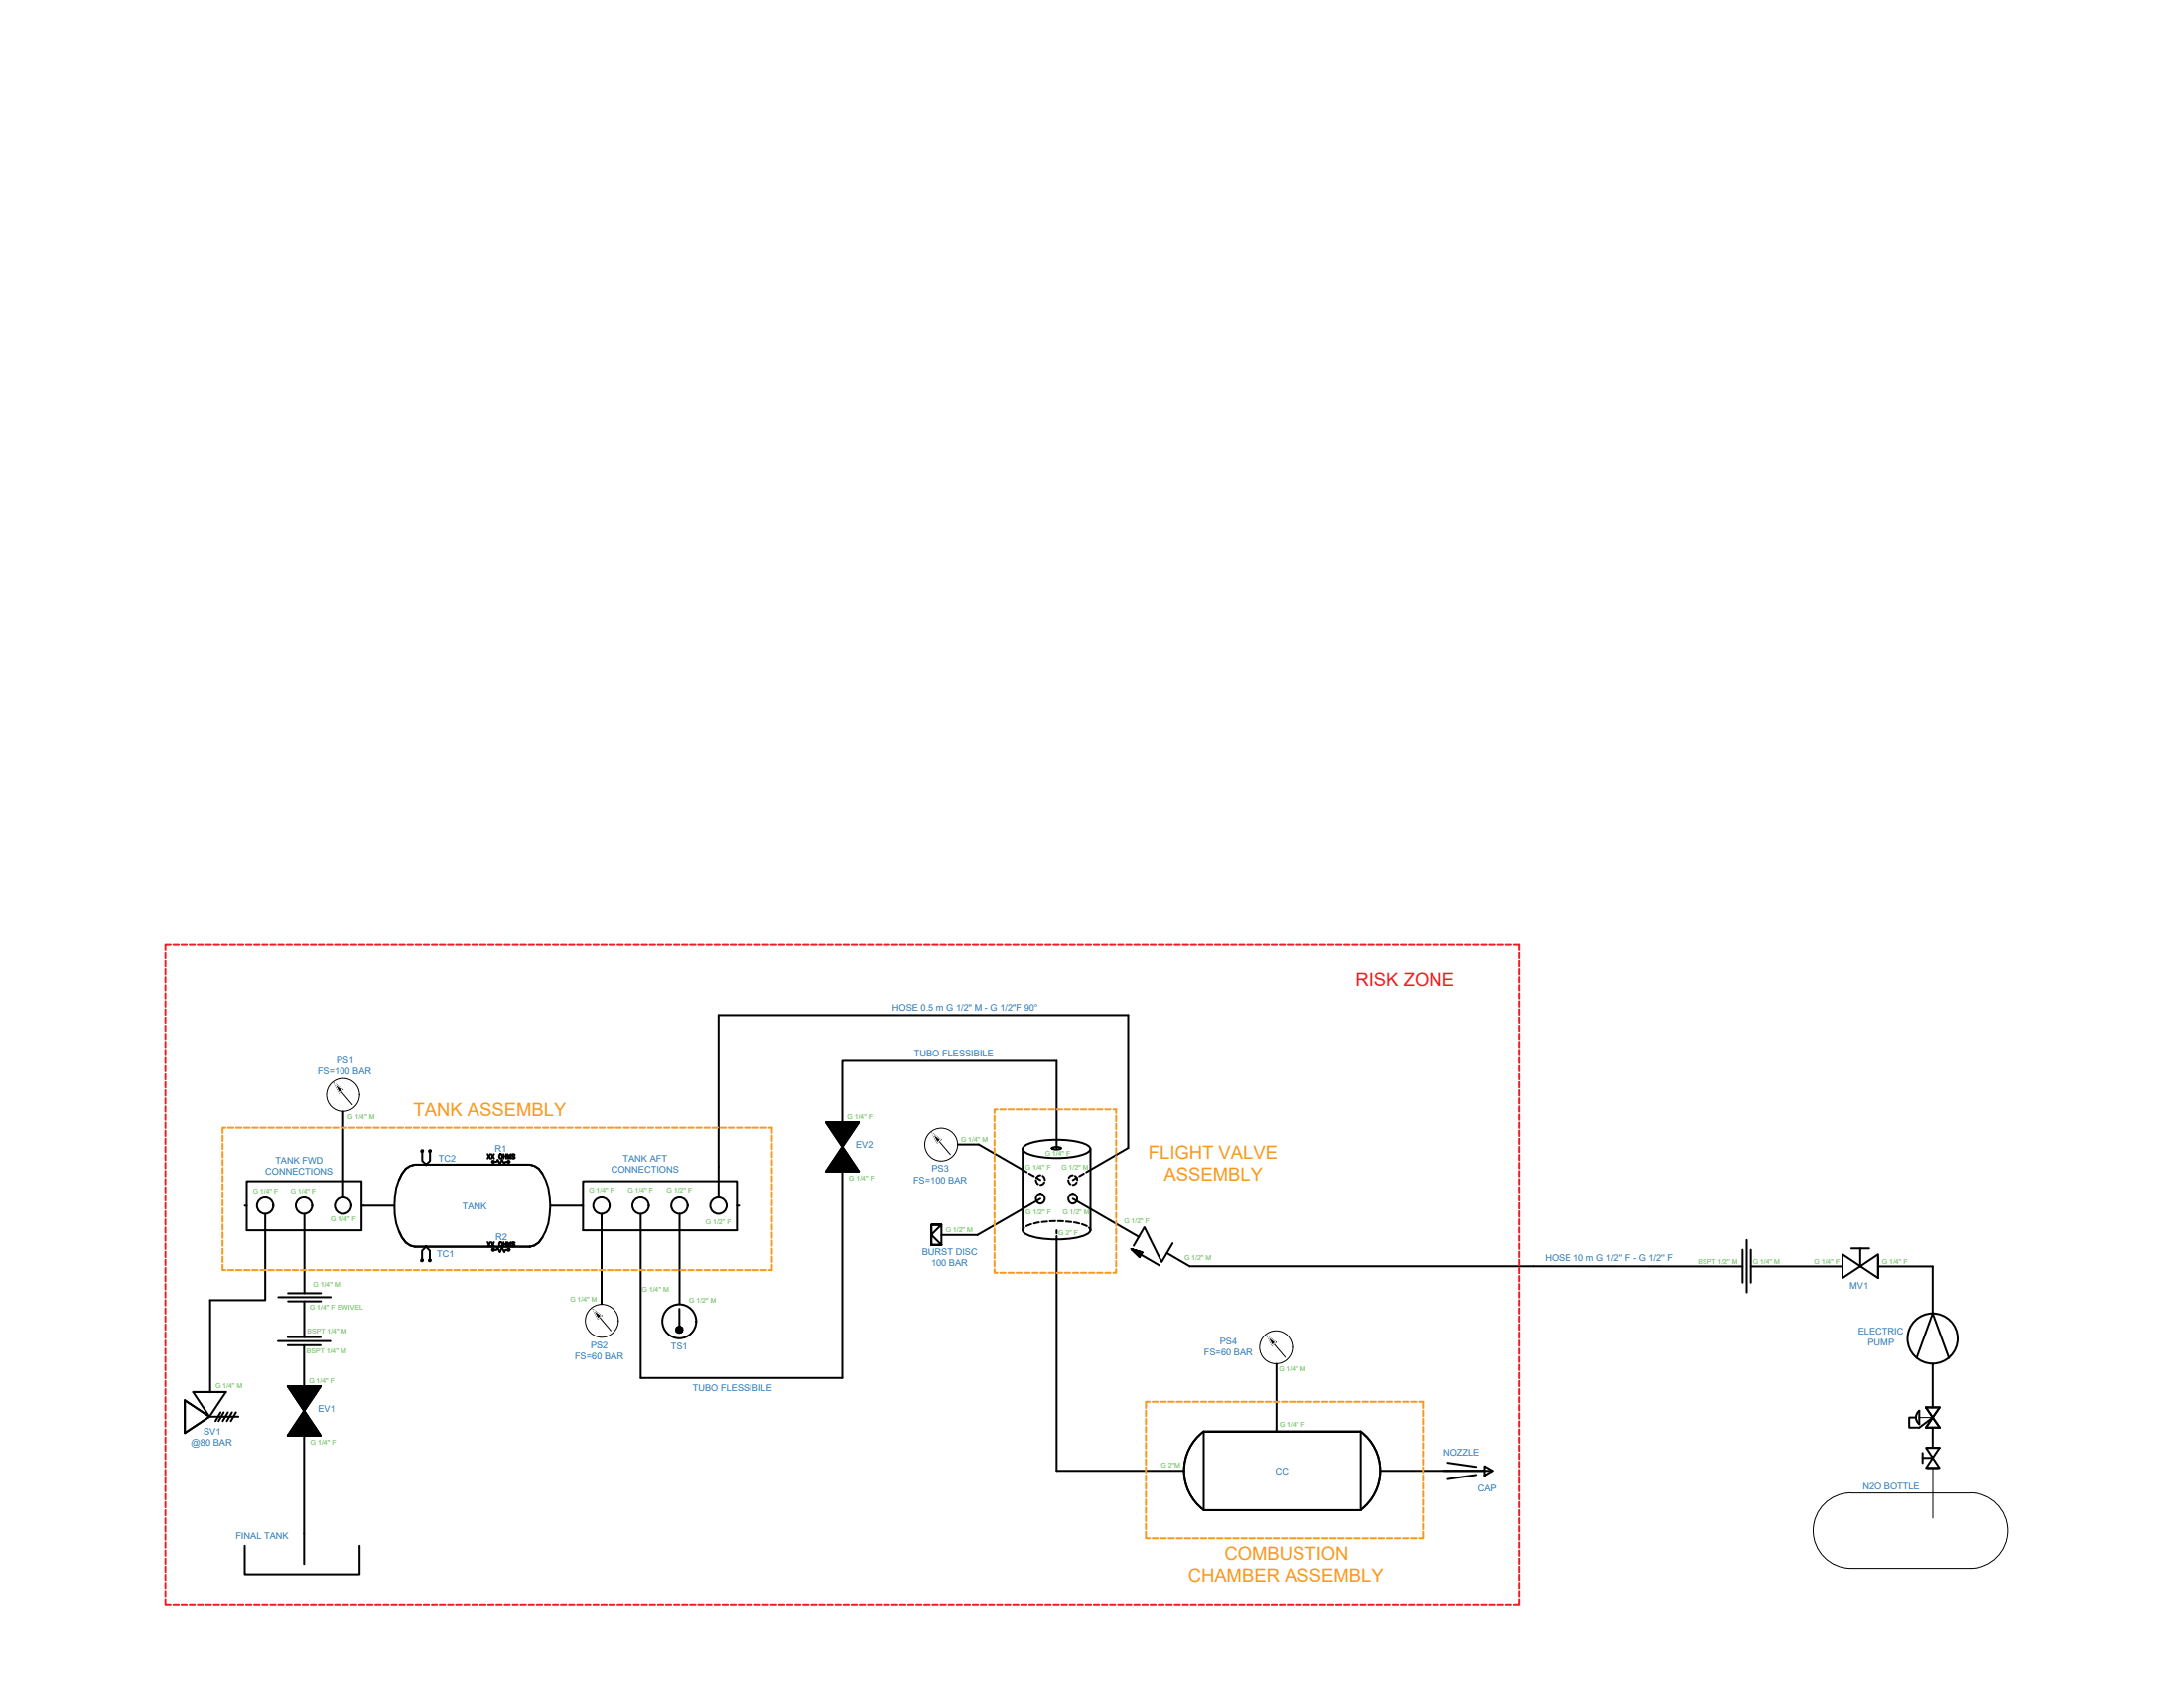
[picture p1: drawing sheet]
<svg xmlns="http://www.w3.org/2000/svg" width="279mm" height="216mm" viewBox="0 0 279 216" stroke-linecap="round" stroke-linejoin="round" font-family="sans-serif">
<!-- layer: SYMS -->
<g fill="none" stroke="#000" stroke-width=".25">
<path d="M31.3 154.2h.3M31.6 151.1h14.6v6.3h-14.6zM46.2 154.2h.3M51 157.5a2.55 2.55 0 0 0 2.1 2M51.9 149.5l.6-.4 .6-.1h14.7l.5 .1 .6 .4a7.5 7.5 0 0 1 1.4 5.9 6.3 6.3 0 0 1-1.4 3.5l-.6 .4-.5 .2h-14.7a2.55 2.55 0 0 1-2.1-2 9.3 9.3 0 0 1 .4-7.4zM53.1 159.5h14.7M54 147.4v1.1l.5 .5 .5-.5v-1.1M54.1 147.1l-.2 .2M55.1 147.1l-.2 .2M63.2 148.6h.3l.2-.3 .2 .6 .3-.6 .3 .6 .1-.3h.3M63.2 159.9h.3l.2-.3 .2 .6 .3-.6 .3 .6 .1-.3h.3M69.4 150.1l-.5-.6-.6-.4-.5-.1h-14.7l-.6 .1-.6 .4-.5 .6-.4 .8"/>
<path d="M69.4 158.3l-.5 .6-.6 .4-.5 .2M74.3 154.2h.3M74.6 151.1h19.7v6.3h-19.7zM94.3 154.2h.3M105.7 143.5h4.2l-2.1 3.2zM105.7 143.5l4.2 6.3h-4.2l4.2-6.3zM107.8 146.7l2.1 3.1h-4.2zM119.1 156.6v2.6v-2.6h1.3v2.6h-1.3h1.3l-1.3-1.3 1.3-1.3zM144.8 159.8l1 1 .3-.6-1.3-.4 1.3 .4-.3 .6zM144.8 159.8l3.5 2.1M150 159l-1.4 2.4-2.2-4.4-1.4 2.3M222.9 159.8v4.3"/>
<path d="M223.5 158.6v6.7M224 159.8v4.3M236.8 159.7h2.3M238 159.7v2.3M35.6 171.5h6.7M35.6 165.9h6.7M36.8 177.3h4.2l-2.1 3.2zM36.8 177.3l4.2 6.3h-4.2l4.2-6.3zM36.8 171h4.2M36.8 172.1h4.2M36.9 165.4h4.2M36.9 166.4h4.2"/>
<path d="M54 161.1v-1.1l.5-.5 .5 .5v1.1M54.1 161.1l-.2 .2M55.1 161.1l-.2 .2M86.9 167.4v2.7M235.7 160.4l4.6 3.1v-3.1l-4.6 3.1zM235.7 160.8v2.3M240.3 160.8v2.3M31.3 197.7v3.7h14.7v-3.7M38.9 180.5l2.1 3.1h-4.2zM38.9 196.1v4M154 193.1a6.3 6.3 0 0 1 0-10v10.1h20.1M154 193.2h20.1"/>
<path d="M174.1 183.1a6.3 6.3 0 0 1 0 10M174.1 183.1h-20.1h20.1M174.1 183.1v10.1M184.7 188.1h6.3M185.2 187.1l3.7 .5M188.9 188.7l-3.7 .5M189.9 187.5l1.1 .6-1.1 .6zM245.1 181.3h-.9v1.3h1.3l1.7-1.3M245.5 182.2a1.07 1.07 0 0 1 0-1.8v1.8M246 185.8v1.3M246 186.5h1.2M246.4 180h1.7l-.9 1.3z"/>
<path d="M246.4 180h1.7l-1.7 2.6h1.7M246.4 180l1.7 2.6M246.4 185.2l1.7 2.6h-1.7l1.7-2.6zM246.6 185.2h1.3M246.6 187.8h1.3M247.2 181.3l.9 1.3h-1.7z"/>
<circle cx="33.9" cy="154.2" r="1.05"/>
<circle cx="38.9" cy="154.2" r="1.05"/>
<circle cx="43.9" cy="154.2" r="1.05"/>
<circle cx="54" cy="147.2" r=".12"/>
<circle cx="54.5" cy="159.5" r=".03"/>
<circle cx="54.5" cy="159.5" r=".05"/>
<circle cx="54.5" cy="149" r=".03"/>
<circle cx="54.5" cy="149" r=".05"/>
<circle cx="55" cy="147.2" r=".12"/>
<circle cx="63.1" cy="159.9" r=".14"/>
<circle cx="63.1" cy="148.6" r=".14"/>
<circle cx="65.1" cy="148.6" r=".14"/>
<circle cx="65.1" cy="159.9" r=".14"/>
<circle cx="77" cy="154.2" r="1.05"/>
<circle cx="81.9" cy="154.2" r="1.05"/>
<circle cx="86.9" cy="154.2" r="1.05"/>
<circle cx="91.9" cy="154.2" r="1.05"/>
<circle cx="54" cy="161.2" r=".12"/>
<circle cx="55" cy="161.2" r=".12"/>
<circle cx="86.9" cy="169" r="2.17"/>
<circle cx="86.9" cy="170.1" r=".39"/>
</g>
<!-- layer: MISC -->
<g fill="none" stroke="#000" stroke-width=".25">
<path d="M62.4 147.6l.3 .6M62.4 158.9l.3 .5M62.7 147.6l-.3 .6M62.7 158.9l-.3 .5M62.9 147.6l.3 .6M62.9 158.9l.3 .5M63.2 147.6l-.3 .6M63.2 158.9l-.3 .5M63.9 147.6h.1a.28 .28 0 0 1 .3 .3 .28 .28 0 0 1-.4 .3v-.2zM64.4 147.6v.6M64.4 158.9v.5M64.4 147.9h.3"/>
<path d="M64.4 159.1h.3M64.7 147.6v.6M64.7 158.9v.5M64.9 148.2v-.6l.2 .6 .2-.6v.6M64.9 159.4v-.5l.2 .5 .2-.5v.5M65.8 147.7l-.2-.1-.1 .2 .3 .1v.2l-.1 .1-.2-.1M65.8 159h-.3l.1 .1 .2 .2-.1 .1h-.2"/>
<circle cx="64.1" cy="159.1" r=".25"/>
</g>
<!-- layer: 0 -->
<g fill="none" stroke="#000" stroke-width=".25">
<path d="M91.9 129.9h52.4v16.9l-5.3 3.1M122.5 146.4h2.7l6.2 3.5M130.8 146.9v10.5M130.9 146.7a7 7 0 0 1 4.3-.9 7 7 0 0 1 4.2 .9l.1 .2-.1 .3a7 7 0 0 1-4.2 .9 7 7 0 0 1-4.3-.9l-.1-.3zM131 157l-.2 .4M131.7 150.1l.6 .3M131.9 156.6l-.6 .2M132.5 150.9l.3 .6M132.6 150.6l.5 .3M132.9 156.4l-.6 .1M133.1 150.3l-.3 .1-.2 .2M133.1 153.3l-8 4.7h-4.7"/>
<path d="M133.4 150.4l.2 .2 .1 .3M133.6 151.2l-.1 .2-.4 .1M134 156.2l-.7 .1M134.6 146.9a1.23 1.23 0 0 1 1.2 0 1.23 1.23 0 0 1-1.2 0zM135 156.2h-.7M135.2 146.9v-11.2h-27.4v40.5h-25.8M135.2 157.4v.4M135.2 158.1v30h16.3M135.3 156.2h.7M136.4 156.2l.7 .1M136.7 150.9l.1 .4 .1 .2M137.2 150.3l-.3 .1-.2 .2"/>
<path d="M137.2 153.3l8.5 4.9M137.4 156.4l.7 .1M137.5 150.4l.2 .2 .1 .3M137.7 151.2l-.2 .3h-.3M137.8 150.6l-.6 .3M138.4 156.6l.6 .2M138.7 150.1l-.6 .3M139.5 157.4a1.59 1.59 0 0 1-1.4 .8 13.3 13.3 0 0 1-6.4-.2l-.8-.4-.1-.2M139.5 147v10.4l-.2-.4M23.6 179.1l3.2 2.1-3.2 2.1zM24.7 178h4.2l-2.1 3.2zM24.7 178h4.2"/>
<path d="M149.3 160.3l2.9 1.7h70.7M163.3 174.4v8.7M224 162h11.7M237.9 162h.1M240.3 162h6.9M245.2 173.7l2-5.7 2.1 5.7M26.8 181.2h3.7M28.2 180.7l-.6 1.1M28.6 180.7l-.6 1.1M29.1 180.7l-.6 1.1M29.7 180.7l-.7 1.1M30.2 180.7l-.7 1.1"/>
<path d="M38.9 180.5v15.6M176.6 188.1h13.3"/>
<circle cx="133.1" cy="153.3" r=".6"/>
<circle cx="137.3" cy="153.3" r=".6"/>
<circle cx="247.2" cy="171.2" r="3.2"/>
</g>
<g fill="none" stroke="#f8991e" stroke-width=".25">
<path d="M28.5 145.2v.7M28.5 146.3v.7M28.5 147.3v.7M28.5 148.4v.6M28.5 149.4v.7M28.5 150.4v.7M28.5 151.4v.7M28.5 152.5v.7M28.5 153.5v.7M28.5 154.6v.6M28.5 155.6v.7M28.5 156.6v.7"/>
<path d="M28.5 157.6v.7M28.5 158.7v.7M28.5 159.7v.7M28.8 144.2h-.3v.7M29.2 144.2h.7M30.2 144.2h.7M31.2 144.2h.7M32.3 144.2h.7M33.3 144.2h.7M34.3 144.2h.7M35.4 144.2h.7M36.4 144.2h.7"/>
<path d="M37.4 144.2h.7M38.5 144.2h.7M39.5 144.2h.7M40.5 144.2h.7M41.6 144.2h.7M42.6 144.2h.7M43.6 144.2h.7M44.7 144.2h.7M45.7 144.2h.7M46.7 144.2h.7M47.8 144.2h.7M48.8 144.2h.7"/>
<path d="M49.8 144.2h.7M50.9 144.2h.7M51.9 144.2h.7M52.9 144.2h.7M54 144.2h.7M55 144.2h.7M56 144.2h.7M57.1 144.2h.7M58.1 144.2h.7M59.1 144.2h.7M60.2 144.2h.7M61.2 144.2h.7"/>
<path d="M62.2 144.2h.7M63.3 144.2h.6M64.3 144.2h.7M65.3 144.2h.7M66.4 144.2h.7M67.4 144.2h.7M68.4 144.2h.7M69.5 144.2h.6M70.5 144.2h.7M71.5 144.2h.7M72.6 144.2h.6M73.6 144.2h.7"/>
<path d="M74.6 144.2h.7M75.6 144.2h.7M76.7 144.2h.7M77.7 144.2h.7M78.8 144.2h.6M79.8 144.2h.7M80.8 144.2h.7M81.9 144.2h.7M82.9 144.2h.7M83.9 144.2h.7M85 144.2h.6M86 144.2h.7"/>
<path d="M87 144.2h.7M88.1 144.2h.6M89.1 144.2h.7M90.1 144.2h.7M91.1 144.2h.7M92.2 144.2h.7M93.2 144.2h.7M94.3 144.2h.6M95.3 144.2h.7M96.3 144.2h.7M97.3 144.2h.7M98.4 144.2h.3v.7"/>
<path d="M98.7 145.2v.7M98.7 146.3v.7M98.7 147.3v.7M98.7 148.4v.6M98.7 149.4v.7M98.7 150.4v.7M98.7 151.4v.7M98.7 152.5v.7M98.7 153.5v.7M98.7 154.6v.6M98.7 155.6v.7M98.7 156.6v.7"/>
<path d="M98.7 157.6v.7M98.7 158.7v.7M98.7 159.7v.7M127.2 142.7v.7M127.2 143.7v.7M127.2 144.8v.7M127.2 145.8v.7M127.2 146.8v.7M127.2 147.9v.7M127.2 148.9v.7M127.2 149.9v.7M127.2 151v.7"/>
<path d="M127.2 152v.7M127.2 153v.7M127.2 154.1v.6M127.2 155.1v.7M127.2 156.1v.7M127.2 157.2v.7M127.2 158.2v.7M127.2 159.2v.7M127.6 141.9h-.4v.5M128 141.9h.7M129 141.9h.7M130 141.9h.7"/>
<path d="M131.1 141.9h.6M132.1 141.9h.7M133.1 141.9h.7M134.2 141.9h.7M135.2 141.9h.7M136.2 141.9h.7M137.3 141.9h.6M138.3 141.9h.7M139.3 141.9h.7M140.4 141.9h.6M141.4 141.9h.7M142.4 141.9h.4v.5"/>
<path d="M142.8 142.7v.7M142.8 143.7v.7M142.8 144.8v.7M142.8 145.8v.7M142.8 146.8v.7M142.8 147.9v.7M142.8 148.9v.7M142.8 149.9v.7M142.8 151v.7M142.8 152v.7M142.8 153v.7M142.8 154.1v.6"/>
<path d="M142.8 155.1v.7M142.8 156.1v.7M142.8 157.2v.7M142.8 158.2v.7M142.8 159.2v.7M28.5 161.8v.6h.3M28.5 160.7v.7M29.2 162.4h.7M30.2 162.4h.7M31.2 162.4h.7M32.3 162.4h.7M33.3 162.4h.7"/>
<path d="M34.3 162.4h.7M35.4 162.4h.7M36.4 162.4h.7M37.4 162.4h.7M38.5 162.4h.7M39.5 162.4h.7M40.5 162.4h.7M41.6 162.4h.7M42.6 162.4h.7M43.6 162.4h.7M44.7 162.4h.7M45.7 162.4h.7"/>
<path d="M46.7 162.4h.7M47.8 162.4h.7M48.8 162.4h.7M49.8 162.4h.7M50.9 162.4h.7M51.9 162.4h.7M52.9 162.4h.7M54 162.4h.7M55 162.4h.7M56 162.4h.7M57.1 162.4h.7M58.1 162.4h.7"/>
<path d="M59.1 162.4h.7M60.2 162.4h.7M61.2 162.4h.7M62.2 162.4h.7M63.3 162.4h.6M64.3 162.4h.7M65.3 162.4h.7M66.4 162.4h.7M67.4 162.4h.7M68.4 162.4h.7M69.5 162.4h.6M70.5 162.4h.7"/>
<path d="M71.5 162.4h.7M72.6 162.4h.6M73.6 162.4h.7M74.6 162.4h.7M75.6 162.4h.7M76.7 162.4h.7M77.7 162.4h.7M78.8 162.4h.6M79.8 162.4h.7M80.8 162.4h.7M81.9 162.4h.7M82.9 162.4h.7"/>
<path d="M83.9 162.4h.7M85 162.4h.6M86 162.4h.7M87 162.4h.7M88.1 162.4h.6M89.1 162.4h.7M90.1 162.4h.7M91.1 162.4h.7M92.2 162.4h.7M93.2 162.4h.7M94.3 162.4h.6M95.3 162.4h.7"/>
<path d="M96.3 162.4h.7M97.3 162.4h.7M98.7 161.8v.6h-.3M98.7 160.7v.7M127.2 162.3v.5h.4M127.2 160.3v.6M127.2 161.3v.7M128 162.8h.7M129 162.8h.7M130 162.8h.7M131.1 162.8h.6M132.1 162.8h.7"/>
<path d="M133.1 162.8h.7M134.2 162.8h.7M135.2 162.8h.7M136.2 162.8h.7M137.3 162.8h.6M138.3 162.8h.7M139.3 162.8h.7M140.4 162.8h.6M141.4 162.8h.7M142.8 162.3v.5h-.4M142.8 160.3v.6M142.8 161.3v.7"/>
<path d="M147.1 179.3h-.5v.8M147.4 179.3h.7M148.5 179.3h.7M149.5 179.3h.7M150.5 179.3h.7M151.6 179.3h.7M152.6 179.3h.7M153.6 179.3h.7M154.7 179.3h.7M155.7 179.3h.7M156.7 179.3h.7M157.8 179.3h.7"/>
<path d="M158.8 179.3h.7M159.8 179.3h.7M160.9 179.3h.7M161.9 179.3h.7M162.9 179.3h.7M164 179.3h.7M165 179.3h.7M166 179.3h.7M167.1 179.3h.7M168.1 179.3h.7M169.1 179.3h.7M170.2 179.3h.7"/>
<path d="M171.2 179.3h.7M172.2 179.3h.7M173.3 179.3h.6M174.3 179.3h.7M175.3 179.3h.7M176.4 179.3h.7M177.4 179.3h.7M178.4 179.3h.7M179.5 179.3h.6M180.5 179.3h.7M181.5 179.3h.5v.8M146.6 195.9v.9h.5"/>
<path d="M146.6 180.4v.7M146.6 181.5v.7M146.6 182.5v.7M146.6 183.6v.6M146.6 184.6v.7M146.6 185.6v.7M146.6 186.6v.7M146.6 187.7v.7M146.6 188.7v.7M146.6 189.7v.7M146.6 190.8v.7M146.6 191.8v.7"/>
<path d="M146.6 192.8v.7M146.6 193.9v.7M146.6 194.9v.7M147.4 196.8h.7M148.5 196.8h.7M149.5 196.8h.7M150.5 196.8h.7M151.6 196.8h.7M152.6 196.8h.7M153.6 196.8h.7M154.7 196.8h.7M155.7 196.8h.7"/>
<path d="M156.7 196.8h.7M157.8 196.8h.7M158.8 196.8h.7M159.8 196.8h.7M160.9 196.8h.7M161.9 196.8h.7M162.9 196.8h.7M164 196.8h.7M165 196.8h.7M166 196.8h.7M167.1 196.8h.7M168.1 196.8h.7"/>
<path d="M169.1 196.8h.7M170.2 196.8h.7M171.2 196.8h.7M172.2 196.8h.7M173.3 196.8h.6M174.3 196.8h.7M175.3 196.8h.7M176.4 196.8h.7M177.4 196.8h.7M178.4 196.8h.7M179.5 196.8h.6M180.5 196.8h.7"/>
<path d="M182 195.9v.9h-.5M182 180.4v.7M182 181.5v.7M182 182.5v.7M182 183.6v.6M182 184.6v.7M182 185.6v.7M182 186.6v.7M182 187.7v.7M182 188.7v.7M182 189.7v.7M182 190.8v.7"/>
<path d="M182 191.8v.7M182 192.8v.7M182 193.9v.7M182 194.9v.7"/>
</g>
<!-- layer: SYMS -->
<g fill="#000" stroke="#000" stroke-width=".13">
<path d="M144.8 159.8l1.3 .4-.3 .6zM86.8 170.5h.2zM86.8 169.7h.2z"/>
<path d="M42.8 138.6l1 .8h-.6zM43.2 139.4l.2 .4 .4-.4z"/>
<path d="M105.7 143.5h2.1zM105.7 143.5h2.1z"/>
<path d="M105.7 149.8h2.1zM105.7 149.8h2.1z"/>
<path d="M107.8 146.7l2 3.1zM107.8 146.7l2 3.1h-4.1z"/>
<path d="M108.1 149.8h1.8zM108.1 149.8h1.8z"/>
<path d="M108.1 143.5h1.8zM108.1 143.5h1.8z"/>
<path d="M105.7 143.5l2.1 3.1 2.1-3.1zM105.7 143.5l2.1 3.1z"/>
<path d="M119.3 145l1 .7h-.6zM119.7 145.7l.2 .4 .4-.4z"/>
<path d="M36.8 177.3h2.1zM36.8 177.3h2.1z"/>
<path d="M36.8 177.3l2.1 3.1 2.1-3.1zM36.8 177.3l2.1 3.1z"/>
<path d="M39.2 177.3h1.8zM39.2 177.3h1.8z"/>
<path d="M75.9 167.5l1 .8h-.6zM76.3 168.3l.2 .4 .4-.4z"/>
<path d="M86.8 170.5h.2zM86.8 170.5h.2z"/>
<path d="M86.8 169.7h.2zM86.8 169.7h.2z"/>
<path d="M86.8 169.7h.2zM86.8 169.7h.2z"/>
<path d="M86.8 169.7h.3zM86.7 169.7h.4z"/>
<path d="M86.8 170.5h.2zM86.8 170.5h.2z"/>
<path d="M86.7 169.7h.4zM86.7 169.7h.4z"/>
<path d="M86.7 170.4h.4zM86.7 170.4l.3 .1z"/>
<path d="M86.7 169.7h.4zM86.7 169.7h.4z"/>
<path d="M86.7 170.4h.4zM86.7 170.4h.4z"/>
<path d="M86.7 169.7l.5 .1zM86.6 169.8h.6z"/>
<path d="M86.7 170.4h.4zM86.7 170.4h.4z"/>
<path d="M86.6 169.8h.6zM86.6 169.8h.6z"/>
<path d="M86.6 170.4h.6zM86.6 170.4h.5z"/>
<path d="M86.6 169.8h.6zM86.6 169.8h.6z"/>
<path d="M86.6 170.4h.6zM86.6 170.4h.6z"/>
<path d="M86.6 169.8l.6 .1zM86.6 169.8l.6 .1z"/>
<path d="M86.6 170.3h.6zM86.6 170.3l.6 .1z"/>
<path d="M86.6 169.9h.7zM86.6 169.9h.7z"/>
<path d="M86.6 170.3h.6zM86.6 170.3h.6z"/>
<path d="M86.6 169.9h.7zM86.6 169.9h.7z"/>
<path d="M86.5 169.9l.8 .1zM86.5 169.9l.8 .1z"/>
<path d="M86.5 170.2l.8 .1zM86.5 170.2l.8 .1z"/>
<path d="M86.6 170.3h.7zM86.6 170.3h.6z"/>
<path d="M86.5 170h.8zM86.5 170h.8z"/>
<path d="M86.5 170h.8zM86.5 170h.8z"/>
<path d="M86.5 170.2h.8zM86.5 170.2h.8z"/>
<path d="M86.5 170.2h.8zM86.5 170.2h.8z"/>
<path d="M86.5 170l.8 .1zM86.5 170l.8 .1z"/>
<path d="M86.5 170.1h.8zM86.5 170.1h.8z"/>
<path d="M86.5 170.1h.8zM86.5 170.1l.8 .1z"/>
<path d="M162.2 170.9l1 .8h-.7zM162.5 171.7l.3 .4 .4-.4z"/>
<path d="M36.9 183.6h2zM36.9 183.6h2h-2.1z"/>
<path d="M38.9 180.5l2.1 3.1zM38.9 180.5l2.1 3.1h-4.1z"/>
<path d="M39.2 183.6h1.8zM39.2 183.6h1.8z"/>
</g>
<g fill="none" stroke="#000" stroke-width=".13">
<path d="M42.8 138.6l2.3 2.7M42.8 138.6l1 .8-.4 .4zM119.3 145l2.3 2.7M119.3 145l1 .7-.4 .4zM75.9 167.5l2.3 2.7M75.9 167.5l1 .8-.4 .4zM162.2 170.9l2.2 2.7M162.2 170.9l1 .8-.4 .4zM236.8 190.9a4.8 4.8 0 0 0-4.8 4.9 4.8 4.8 0 0 0 4.8 4.8M236.8 191l15.3-.1a4.8 4.8 0 0 1 4.8 4.9 4.8 4.8 0 0 1-4.8 4.8h-15.3M245.5 181.3h1.7M245.5 182.2a1.07 1.07 0 0 1 0-1.8v1.8"/>
<path d="M247.3 187.8v6.4"/>
<circle cx="43.9" cy="140" r="2.11"/>
<circle cx="120.4" cy="146.4" r="2.11"/>
<circle cx="77" cy="168.9" r="2.11"/>
<circle cx="163.2" cy="172.3" r="2.11"/>
</g>
<path d="M42.8 138.6l1 .8-.4 .4zM119.3 145l1 .7-.4 .4zM75.9 167.5l1 .8-.4 .4zM162.2 170.9l1 .8-.4 .4z" fill="none" stroke="#fafafa" stroke-width=".13"/>
<!-- layer: WIRES -->
<g fill="none" stroke="#000" stroke-width=".25">
<path d="M91.9 129.9v23.3M33.9 155.3v11h-7v11.8M38.9 155.3v10.1M43.9 142.1v11.1M46.5 154.2h4M70.4 154.2h3.9M77 155.3v11.5M82 155.3v20.9M86.9 155.3v11.5M38.9 172.1v5.2M38.9 166.4v4.6M247.2 162v6"/>
<path d="M247.2 174.4v5.6M247.2 182.6v2.6"/>
</g>
<!-- layer: 0 -->
<g fill="none" stroke="#ed1f24" stroke-width=".25">
<path d="M21.2 121.9v.7M21.2 122.9v.7M21.2 123.9v.7M21.2 125v.7M21.2 126v.7M21.2 127.1v.6M21.2 128.1v.7M21.2 129.1v.7M21.2 130.1v.7M21.2 131.2v.7M21.2 132.2v.7M21.2 133.2v.7"/>
<path d="M21.2 134.3v.7M21.2 135.3v.7M21.2 136.3v.7M21.2 137.4v.7M21.2 138.4v.7M21.2 139.4v.7M21.8 120.9h-.6v.6M22.2 120.9h.7M23.2 120.9h.7M24.3 120.9h.6M25.3 120.9h.7M26.3 120.9h.7"/>
<path d="M27.3 120.9h.7M28.4 120.9h.7M29.4 120.9h.7M30.4 120.9h.7M31.5 120.9h.7M32.5 120.9h.7M33.5 120.9h.7M34.6 120.9h.7M35.6 120.9h.7M36.6 120.9h.7M37.7 120.9h.7M38.7 120.9h.7"/>
<path d="M39.8 120.9h.6M40.8 120.9h.7M41.8 120.9h.7M42.8 120.9h.7M43.9 120.9h.7M44.9 120.9h.7M45.9 120.9h.7M47 120.9h.7M48 120.9h.7M49 120.9h.7M50.1 120.9h.7M51.1 120.9h.7"/>
<path d="M52.1 120.9h.7M53.2 120.9h.7M54.2 120.9h.7M55.2 120.9h.7M56.3 120.9h.7M57.3 120.9h.7M58.3 120.9h.7M59.4 120.9h.6M60.4 120.9h.7M61.4 120.9h.7M62.5 120.9h.7M63.5 120.9h.7"/>
<path d="M64.5 120.9h.7M65.6 120.9h.7M66.6 120.9h.7M67.6 120.9h.7M68.7 120.9h.7M69.7 120.9h.7M70.7 120.9h.7M71.8 120.9h.7M72.8 120.9h.7M73.8 120.9h.7M74.9 120.9h.6M75.9 120.9h.7"/>
<path d="M76.9 120.9h.7M78 120.9h.7M79 120.9h.7M80 120.9h.7M81.1 120.9h.6M82.1 120.9h.7M83.1 120.9h.7M84.2 120.9h.7M85.2 120.9h.7M86.2 120.9h.7M87.2 120.9h.7M88.3 120.9h.7"/>
<path d="M89.3 120.9h.7M90.4 120.9h.6M91.4 120.9h.7M92.4 120.9h.7M93.5 120.9h.6M94.5 120.9h.7M95.5 120.9h.7M96.6 120.9h.6M97.6 120.9h.7M98.6 120.9h.7M99.7 120.9h.7M100.7 120.9h.7"/>
<path d="M101.7 120.9h.7M102.7 120.9h.7M103.8 120.9h.7M104.8 120.9h.7M105.9 120.9h.6M106.9 120.9h.7M107.9 120.9h.7M108.9 120.9h.7M110 120.9h.7M111 120.9h.7M112.1 120.9h.6M113.1 120.9h.7"/>
<path d="M114.1 120.9h.7M115.1 120.9h.7M116.2 120.9h.7M117.2 120.9h.7M118.2 120.9h.7M119.3 120.9h.7M120.3 120.9h.7M121.3 120.9h.7M122.4 120.9h.7M123.4 120.9h.7M124.4 120.9h.7M125.5 120.9h.7"/>
<path d="M126.5 120.9h.7M127.6 120.9h.6M128.6 120.9h.7M129.6 120.9h.7M130.6 120.9h.7M131.7 120.9h.7M132.7 120.9h.7M133.7 120.9h.7M134.8 120.9h.7M135.8 120.9h.7M136.8 120.9h.7M137.9 120.9h.7"/>
<path d="M138.9 120.9h.7M139.9 120.9h.7M141 120.9h.7M142 120.9h.7M143 120.9h.7M144.1 120.9h.7M145.1 120.9h.7M146.1 120.9h.7M147.2 120.9h.6M148.2 120.9h.7M149.2 120.9h.7M150.3 120.9h.7"/>
<path d="M151.3 120.9h.7M152.3 120.9h.7M153.4 120.9h.7M154.4 120.9h.7M155.4 120.9h.7M156.5 120.9h.7M157.5 120.9h.7M158.5 120.9h.7M159.6 120.9h.7M160.6 120.9h.7M161.6 120.9h.7M162.7 120.9h.6"/>
<path d="M163.7 120.9h.7M164.7 120.9h.7M165.8 120.9h.7M166.8 120.9h.7M167.8 120.9h.7M168.9 120.9h.6M169.9 120.9h.7M170.9 120.9h.7M172 120.9h.6M173 120.9h.7M174 120.9h.7M175 120.9h.7"/>
<path d="M176.1 120.9h.7M177.1 120.9h.7M178.2 120.9h.6M179.2 120.9h.7M180.2 120.9h.7M181.3 120.9h.6M182.3 120.9h.7M183.3 120.9h.7M184.4 120.9h.6M185.4 120.9h.7M186.4 120.9h.7M187.5 120.9h.6"/>
<path d="M188.5 120.9h.7M189.5 120.9h.7M190.5 120.9h.7M191.6 120.9h.7M192.6 120.9h.7M193.7 120.9h.6v.6M194.3 121.9v.7M194.3 122.9v.7M194.3 123.9v.7M194.3 125v.7M194.3 126v.7M194.3 127.1v.6"/>
<path d="M194.3 128.1v.7M194.3 129.1v.7M194.3 130.1v.7M194.3 131.2v.7M194.3 132.2v.7M194.3 133.2v.7M194.3 134.3v.7M194.3 135.3v.7M194.3 136.3v.7M194.3 137.4v.7M194.3 138.4v.7M194.3 139.4v.7"/>
<path d="M21.2 140.5v.7M21.2 141.5v.7M21.2 142.6v.6M21.2 143.6v.7M21.2 144.6v.7M21.2 145.6v.7M21.2 146.7v.7M21.2 147.7v.7M21.2 148.7v.7M21.2 149.8v.7M21.2 150.8v.7M21.2 151.8v.7"/>
<path d="M21.2 152.9v.7M21.2 153.9v.7M21.2 154.9v.7M21.2 156v.6M21.2 157v.7M21.2 158v.7M21.2 159.1v.7M194.3 140.5v.7M194.3 141.5v.7M194.3 142.6v.6M194.3 143.6v.7M194.3 144.6v.7"/>
<path d="M194.3 145.6v.7M194.3 146.7v.7M194.3 147.7v.7M194.3 148.7v.7M194.3 149.8v.7M194.3 150.8v.7M194.3 151.8v.7M194.3 152.9v.7M194.3 153.9v.7M194.3 154.9v.7M194.3 156v.6M194.3 157v.7"/>
<path d="M194.3 158v.7M194.3 159.1v.7M21.2 160.1v.7M21.2 161.1v.7M21.2 162.2v.6M21.2 163.2v.7M21.2 164.2v.7M21.2 165.3v.7M21.2 166.3v.7M21.2 167.3v.7M21.2 168.4v.7M21.2 169.4v.7"/>
<path d="M21.2 170.4v.7M21.2 171.5v.6M21.2 172.5v.7M21.2 173.5v.7M21.2 174.6v.7M21.2 175.6v.7M21.2 176.6v.7M21.2 177.7v.6M21.2 178.7v.7M21.2 179.7v.7M194.3 160.1v.7M194.3 161.1v.7"/>
<path d="M194.3 162.2v.6M194.3 163.2v.7M194.3 164.2v.7M194.3 165.3v.7M194.3 166.3v.7M194.3 167.3v.7M194.3 168.4v.7M194.3 169.4v.7M194.3 170.4v.7M194.3 171.5v.6M194.3 172.5v.7M194.3 173.5v.7"/>
<path d="M194.3 174.6v.7M194.3 175.6v.7M194.3 176.6v.7M194.3 177.7v.6M194.3 178.7v.7M194.3 179.7v.7M21.2 180.8v.7M21.2 181.8v.7M21.2 182.8v.7M21.2 183.9v.6M21.2 184.9v.7M21.2 185.9v.7"/>
<path d="M21.2 187v.6M21.2 188v.7M21.2 189v.7M21.2 190v.7M21.2 191.1v.7M21.2 192.1v.7M21.2 193.2v.6M21.2 194.2v.7M21.2 195.2v.7M21.2 196.3v.6M21.2 197.3v.7M21.2 198.3v.7"/>
<path d="M21.2 199.4v.6M194.3 180.8v.7M194.3 181.8v.7M194.3 182.8v.7M194.3 183.9v.6M194.3 184.9v.7M194.3 185.9v.7M194.3 187v.6M194.3 188v.7M194.3 189v.7M194.3 190v.7M194.3 191.1v.7"/>
<path d="M194.3 192.1v.7M194.3 193.2v.6M194.3 194.2v.7M194.3 195.2v.7M194.3 196.3v.6M194.3 197.3v.7M194.3 198.3v.7M194.3 199.4v.6M21.2 204.5v.7h.6M21.2 200.4v.7M21.2 201.4v.7M21.2 202.5v.6"/>
<path d="M21.2 203.5v.7M22.2 205.2h.7M23.2 205.2h.7M24.3 205.2h.6M25.3 205.2h.7M26.3 205.2h.7M27.3 205.2h.7M28.4 205.2h.7M29.4 205.2h.7M30.4 205.2h.7M31.5 205.2h.7M32.5 205.2h.7"/>
<path d="M33.5 205.2h.7M34.6 205.2h.7M35.6 205.2h.7M36.6 205.2h.7M37.7 205.2h.7M38.7 205.2h.7M39.8 205.2h.6M40.8 205.2h.7M41.8 205.2h.7M42.8 205.2h.7M43.9 205.2h.7M44.9 205.2h.7"/>
<path d="M45.9 205.2h.7M47 205.2h.7M48 205.2h.7M49 205.2h.7M50.1 205.2h.7M51.1 205.2h.7M52.1 205.2h.7M53.2 205.2h.7M54.2 205.2h.7M55.2 205.2h.7M56.3 205.2h.7M57.3 205.2h.7"/>
<path d="M58.3 205.2h.7M59.4 205.2h.6M60.4 205.2h.7M61.4 205.2h.7M62.5 205.2h.7M63.5 205.2h.7M64.5 205.2h.7M65.6 205.2h.7M66.6 205.2h.7M67.6 205.2h.7M68.7 205.2h.7M69.7 205.2h.7"/>
<path d="M70.7 205.2h.7M71.8 205.2h.7M72.8 205.2h.7M73.8 205.2h.7M74.9 205.2h.6M75.9 205.2h.7M76.9 205.2h.7M78 205.2h.7M79 205.2h.7M80 205.2h.7M81.1 205.2h.6M82.1 205.2h.7"/>
<path d="M83.1 205.2h.7M84.2 205.2h.7M85.2 205.2h.7M86.2 205.2h.7M87.2 205.2h.7M88.3 205.2h.7M89.3 205.2h.7M90.4 205.2h.6M91.4 205.2h.7M92.4 205.2h.7M93.5 205.2h.6M94.5 205.2h.7"/>
<path d="M95.5 205.2h.7M96.6 205.2h.6M97.6 205.2h.7M98.6 205.2h.7M99.7 205.2h.7M100.7 205.2h.7M101.7 205.2h.7M102.7 205.2h.7M103.8 205.2h.7M104.8 205.2h.7M105.9 205.2h.6M106.9 205.2h.7"/>
<path d="M107.9 205.2h.7M108.9 205.2h.7M110 205.2h.7M111 205.2h.7M112.1 205.2h.6M113.1 205.2h.7M114.1 205.2h.7M115.1 205.2h.7M116.2 205.2h.7M117.2 205.2h.7M118.2 205.2h.7M119.3 205.2h.7"/>
<path d="M120.3 205.2h.7M121.3 205.2h.7M122.4 205.2h.7M123.4 205.2h.7M124.4 205.2h.7M125.5 205.2h.7M126.5 205.2h.7M127.6 205.2h.6M128.6 205.2h.7M129.6 205.2h.7M130.6 205.2h.7M131.7 205.2h.7"/>
<path d="M132.7 205.2h.7M133.7 205.2h.7M134.8 205.2h.7M135.8 205.2h.7M136.8 205.2h.7M137.9 205.2h.7M138.9 205.2h.7M139.9 205.2h.7M141 205.2h.7M142 205.2h.7M143 205.2h.7M144.1 205.2h.7"/>
<path d="M145.1 205.2h.7M146.1 205.2h.7M147.2 205.2h.6M148.2 205.2h.7M149.2 205.2h.7M150.3 205.2h.7M151.3 205.2h.7M152.3 205.2h.7M153.4 205.2h.7M154.4 205.2h.7M155.4 205.2h.7M156.5 205.2h.7"/>
<path d="M157.5 205.2h.7M158.5 205.2h.7M159.6 205.2h.7M160.6 205.2h.7M161.6 205.2h.7M162.7 205.2h.6M163.7 205.2h.7M164.7 205.2h.7M165.8 205.2h.7M166.8 205.2h.7M167.8 205.2h.7M168.9 205.2h.6"/>
<path d="M169.9 205.2h.7M170.9 205.2h.7M172 205.2h.6M173 205.2h.7M174 205.2h.7M175 205.2h.7M176.1 205.2h.7M177.1 205.2h.7M178.2 205.2h.6M179.2 205.2h.7M180.2 205.2h.7M181.3 205.2h.6"/>
<path d="M182.3 205.2h.7M183.3 205.2h.7M184.4 205.2h.6M185.4 205.2h.7M186.4 205.2h.7M187.5 205.2h.6M188.5 205.2h.7M189.5 205.2h.7M190.5 205.2h.7M191.6 205.2h.7M192.6 205.2h.7M194.3 204.5v.7h-.6"/>
<path d="M194.3 200.4v.7M194.3 201.4v.7M194.3 202.5v.6M194.3 203.5v.7"/>
</g>
<text font-size="2.3" fill="#ed1f24" x="173.4" y="126.1">RISK ZONE</text>
<g font-size="2.3" fill="#f8991e">
<text x="52.9" y="142.8">TANK ASSEMBLY</text>
<text x="146.9" y="148.2">FLIGHT VALVE</text>
<text x="148.9" y="151">ASSEMBLY</text>
<text x="152" y="202.3">CHAMBER ASSEMBLY</text>
<text x="156.6" y="199.5">COMBUSTION</text>
</g>
<g font-size="1.2" fill="#2776bb">
<text x="114.2" y="129.3">HOSE 0.5 m G 1/2&quot; M - G 1/2&quot;F 90°</text>
<text x="40.6" y="137.4">FS=100 BAR</text>
<text x="43.1" y="136">PS1</text>
<text x="116.9" y="135.1">TUBO FLESSIBILE</text>
<text x="35.2" y="148.8">TANK FWD</text>
<text x="56.1" y="148.6">TC2</text>
<text x="63.3" y="147.3">R1</text>
<text x="79.7" y="148.6">TANK AFT</text>
<text x="109.5" y="146.8">EV2</text>
<text x="119.2" y="149.9">PS3</text>
<text x="33.9" y="150.3">CONNECTIONS</text>
<text x="59.2" y="154.7">TANK</text>
<text x="78.2" y="150">CONNECTIONS</text>
<text x="116.8" y="151.3">FS=100 BAR</text>
<text x="55.9" y="160.8">TC1</text>
<text x="63.4" y="158.6">R2</text>
<text x="118" y="160.5">BURST DISC</text>
<text x="119.1" y="161.9">100 BAR</text>
<text x="197.7" y="161.3">HOSE 10 m G 1/2'' F - G 1/2'' F</text>
<text x="236.6" y="164.9">MV1</text>
<text x="73.5" y="173.9">FS=60 BAR</text>
<text x="75.6" y="172.5">PS2</text>
<text x="85.8" y="172.6">TS1</text>
<text x="154" y="173.3">FS=60 BAR</text>
<text x="156.1" y="171.9">PS4</text>
<text x="237.7" y="170.7">ELECTRIC</text>
<text x="239" y="172.1">PUMP</text>
<text x="88.6" y="178">TUBO FLESSIBILE</text>
<text x="24.4" y="184.9">@80 BAR</text>
<text x="26.1" y="183.5">SV1</text>
<text x="40.7" y="180.6">EV1</text>
<text x="163.2" y="188.5">CC</text>
<text x="184.7" y="186.2">NOZZLE</text>
<text x="189.1" y="190.8">CAP</text>
<text x="238.3" y="190.5">N2O BOTTLE</text>
<text x="30.1" y="196.8">FINAL TANK</text>
</g>
<g font-size=".9" fill="#58ba48">
<text x="44.5" y="143.1">G 1/4'' M</text>
<text x="108.4" y="143.1">G 1/4'' F</text>
<text x="122.9" y="146">G 1/4'' M</text>
<text x="131.2" y="149.6">G 1/4'' F</text>
<text x="133.7" y="147.8">G 1/4'' F</text>
<text x="135.8" y="149.6">G 1/2'' M</text>
<text x="32.3" y="152.6">G 1/4'' F</text>
<text x="37.2" y="152.6">G 1/4'' F</text>
<text x="75.4" y="152.5">G 1/4'' F</text>
<text x="80.3" y="152.5">G 1/4'' F</text>
<text x="85.3" y="152.5">G 1/2'' F</text>
<text x="108.6" y="151">G 1/4'' F</text>
<text x="131.2" y="155.3">G 1/2'' F</text>
<text x="135.9" y="155.3">G 1/2'' M</text>
<text x="42.3" y="156.2">G 1/4'' F</text>
<text x="90.3" y="156.6">G 1/2'' F</text>
<text x="121" y="157.7">G 1/2'' M</text>
<text x="135.4" y="158">G 2'' F</text>
<text x="143.8" y="156.4">G 1/2'' F</text>
<text x="151.5" y="161.2">G 1/2'' M</text>
<text x="217.2" y="161.7">BSPT 1/2'' M</text>
<text x="224.2" y="161.7">G 1/4'' M</text>
<text x="232.1" y="161.7">G 1/4'' F</text>
<text x="240.8" y="161.7">G 1/4'' F</text>
<text x="39.6" y="167.5">G 1/4'' F SWIVEL</text>
<text x="40.1" y="164.6">G 1/4'' M</text>
<text x="72.9" y="166.5">G 1/4'' M</text>
<text x="82.1" y="165.3">G 1/4'' M</text>
<text x="88.2" y="166.7">G 1/2'' M</text>
<text x="39.2" y="173.2">BSPT 1/4'' M</text>
<text x="39.3" y="170.5">BSPT 1/4'' M</text>
<text x="27.6" y="177.6">G 1/4'' M</text>
<text x="39.5" y="176.9">G 1/4'' F</text>
<text x="163.6" y="175.4">G 1/4'' M</text>
<text x="39.7" y="184.8">G 1/4'' F</text>
<text x="163.7" y="182.6">G 1/4'' F</text>
<text x="148.5" y="187.7">G 2''M</text>
</g>
</svg>
